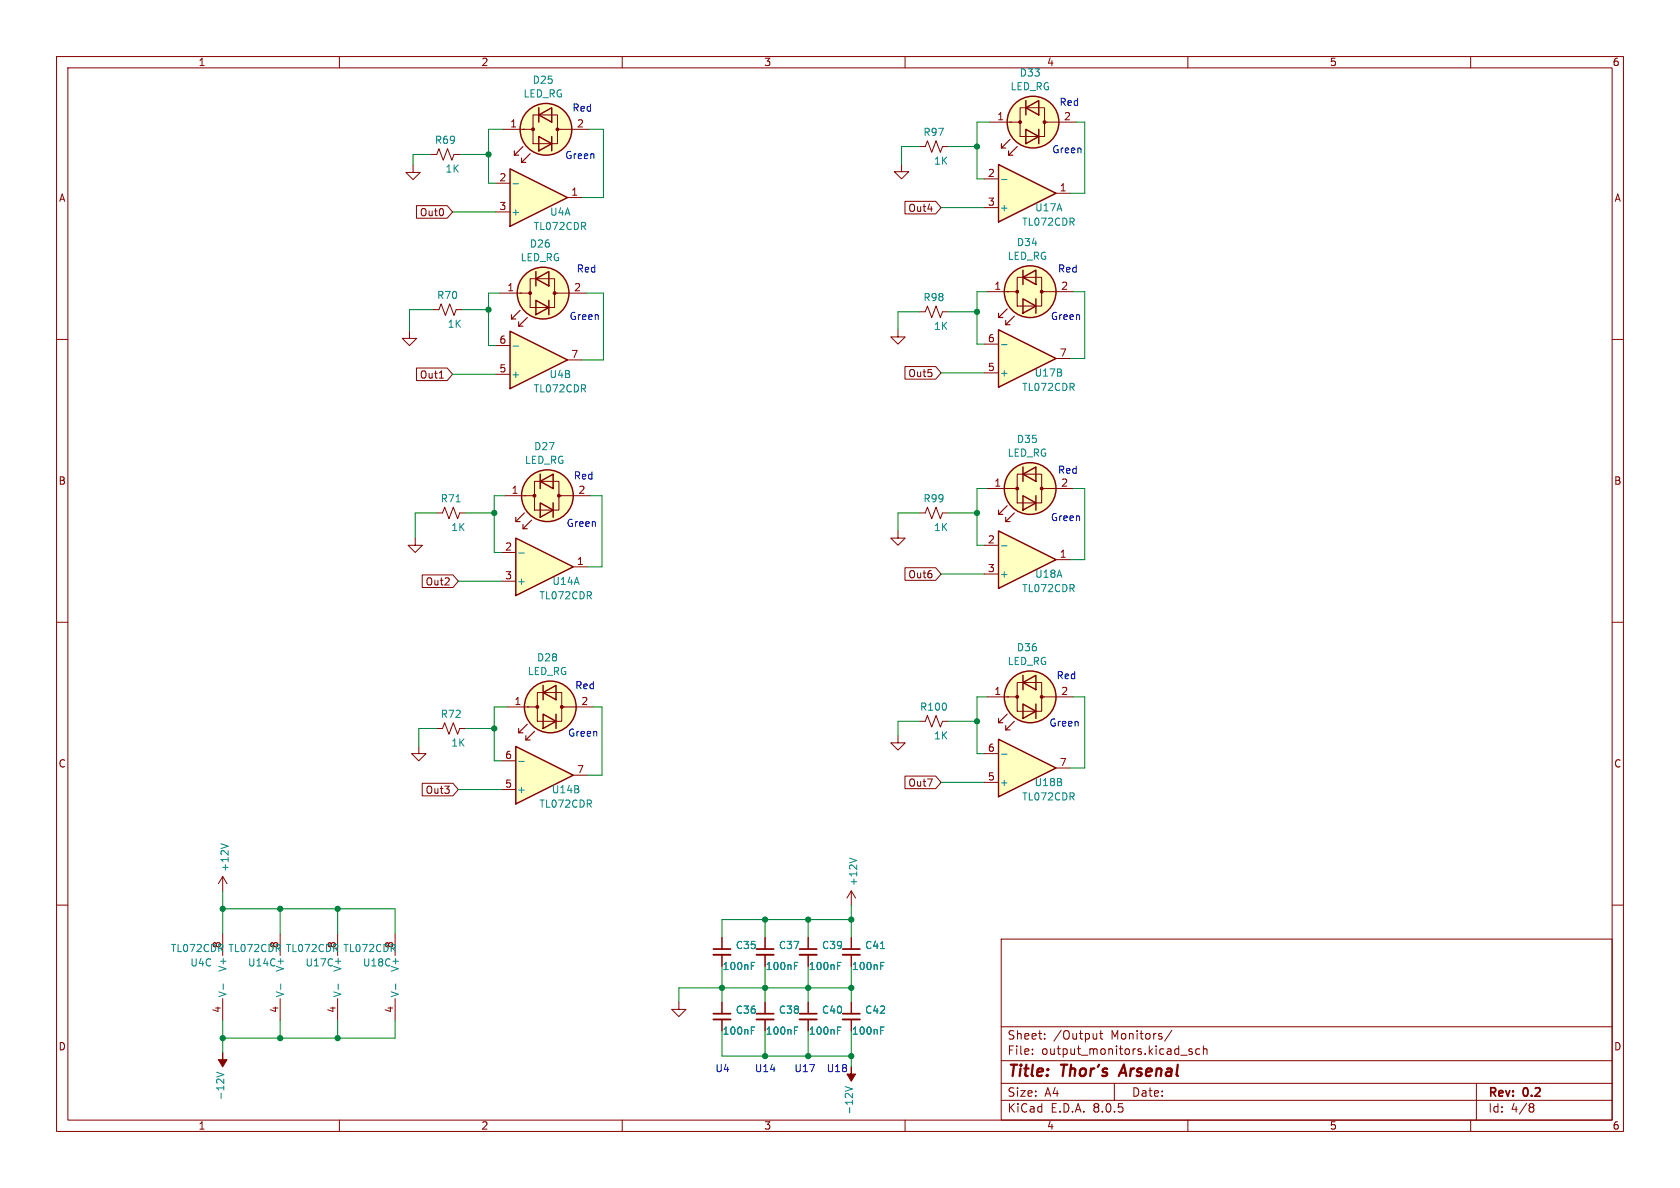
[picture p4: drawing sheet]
<svg xmlns="http://www.w3.org/2000/svg" width="297mm" height="210mm" viewBox="0 0 297 210" stroke-linecap="round" stroke-linejoin="round" font-family="sans-serif">
<g fill="none" stroke="#840000" stroke-width=".18">
<path d="M10 10h277v190h-277zM12 12h273v186h-273zM60 10v2M110 10v2M160 10v2M180.3 19.1h4.4v5h-4.4zM210 10v2M260 10v2M175 21.6h3.8M184.7 21.6h5.5M10 60h2M285 60h2"/>
<path d="M10 110h2M285 110h2M10 160h2M150.5 157.5l-.8 1.3M150.5 157.5v2.5M150.5 157.5l.8 1.3M285 160h2M177 166h108v32h-108zM60 198v2M110 198v2M160 198v2M177 194.5h108"/>
<path d="M177 191.5h108M177 187.5h108M177 181.5h108M182.5 186.3v.1M182.5 185.5v.1M184.7 183.6v.1M184.7 182.8v.1M193.9 182.7v1M193.9 183.6l-.2 .1M194.4 182.7h.6M194.6 182.2v1.3l.4 .2M197 191.5v3"/>
<path d="M207.2 182.1l-1.3 2M208.7 186.5h1.2M210 198v2M210.7 185.5l-.3-.1-.2 .2v.2l.5 .2v.3h-.5M212.1 185.5l-.4-.1-.3 .3v.4l.1 .2h.6M212.7 185.5l.3-.1 .3 .1 .1 .9M212.7 184.9v1.5M260 198v2M261 191.5v6.5M270.6 195.1h.3l.3 .3-.3 .3M270.6 195.7h.3M270.9 195.7l.2 .2 .1 .4-.3 .3h-.3"/>
</g>
<path d="M198.7 188.2l-.9 2" fill="none" stroke="#840000" stroke-width=".4"/>
<circle cx="182.6" cy="21.6" r="4.6" fill="#ffffc2" stroke="#ffffc2" stroke-width=".18"/>
<g fill="#840000" stroke="#840000" stroke-width=".18">
<path d="M178.6 21.6h1.7z"/>
<circle cx="184.7" cy="21.6" r=".25"/>
<circle cx="180.3" cy="21.6" r=".25"/>
</g>
<g fill="none" stroke="#840000" stroke-width=".25">
<path d="M181.4 19.1l2.2-1.3v2.5zM181.4 17.8v2.5M181.4 22.9l2.2 1.2-2.2 1.3zM183.6 22.9v2.5"/>
<circle cx="182.6" cy="21.6" r="4.6"/>
</g>
<path d="M177 25.4v.8M178.3 26.7v.7M178.6 24.6l-1.6 1.6h.8M179.8 25.9l-1.5 1.5h.8" fill="none" stroke="#840000" stroke-width=".2"/>
<path d="M150.2 151.7l1.3 .4" fill="none" stroke="#008484" stroke-width=".18"/>
<path d="M176.5 29.1l10.2 5.1-10.2 5z" fill="#ffffc2"/>
<g fill="none" stroke="#840000" stroke-width=".25">
<path d="M176.5 29.1l10.2 5.1-10.2 5zM95.5 85.1l2.3-1.3v2.6zM95.5 88.9l2.3 1.3-2.3 1.2zM95.5 83.8v2.6M97.8 88.9v2.5"/>
<circle cx="96.8" cy="87.6" r="4.6"/>
</g>
<g fill="none" stroke="#840000" stroke-width=".18">
<path d="M73 29.2v1.3h1.3l-1.3 1.3-1.2-1.3h1.2M76.2 27.3h1l.4-1 .8 2 .7-2 .8 2 .4-1h1M159.4 29.1v1.3h1.3l-1.3 1.2-1.3-1.2h1.3M174 31.6h2.5M174 36.7h2.5M186.7 34.2h2.5M162.6 55.1h1l.4-1 .7 2 .8-2 .7 2 .4-1h1M89.2 87.6h3.8M94.5 85.1h4.3v5.1h-4.3zM98.8 87.6h5.6M120 177.2v1.2h1.3l-1.3 1.3-1.3-1.3h1.3M127.6 177.2v2"/>
<path d="M127.6 180.2v2"/>
</g>
<path d="M177.1 31.7h.9M132.8 182.2h.4M132.8 181.6h.6" fill="none" stroke="#008484" stroke-width=".18"/>
<circle cx="96.8" cy="87.6" r="4.6" fill="#ffffc2" stroke="#ffffc2" stroke-width=".18"/>
<g fill="#840000" stroke="#840000" stroke-width=".18">
<path d="M92.7 87.6h1.8z"/>
<circle cx="98.8" cy="87.6" r=".25"/>
<circle cx="94.5" cy="87.6" r=".25"/>
</g>
<path d="M91.2 91.4v.8M92.5 92.7v.8M92.7 90.7l-1.5 1.5h.7M94 91.9l-1.5 1.6h.7" fill="none" stroke="#840000" stroke-width=".2"/>
<path d="M126.1 180.2h3.1" fill="none" stroke="#840000" stroke-width=".33"/>
<path d="M126.1 179.2h3.1" fill="none" stroke="#840000" stroke-width=".3"/>
<path d="M90.2 58.5l10.1 5.1-10.1 5.1z" fill="#ffffc2"/>
<g fill="none" stroke="#840000" stroke-width=".25">
<path d="M95.2 19.1v2.5M95.2 20.3l2.3-1.2v2.5zM95.2 24.1l2.3 1.3-2.3 1.3zM97.5 24.1v2.6M90.2 58.5l10.1 5.1-10.1 5.1zM180.8 49l2.3-1.2v2.5zM180.8 52.8l2.3 1.3-2.3 1.3zM180.8 47.8v2.5M183.1 52.8v2.6M180.8 83.8l2.3-1.2v2.5zM180.8 87.6l2.3 1.3-2.3 1.3zM180.8 82.6v2.5"/>
<path d="M183.1 87.6v2.6"/>
<circle cx="96.5" cy="22.9" r="4.6"/>
<circle cx="182.1" cy="51.6" r="4.6"/>
<circle cx="182.1" cy="86.4" r="4.6"/>
</g>
<g fill="none" stroke="#840000" stroke-width=".18">
<path d="M88.9 22.9h3.8M94.2 20.3h4.4v5.1h-4.4zM98.6 22.9h5.5M72.4 58.5v1.3h1.3l-1.3 1.3-1.3-1.3h1.3M174.5 51.6h3.8M179.8 49h4.3v5.1h-4.3zM184.1 51.6h5.6M87.6 66.2h2.6M87.6 61.1h2.6M100.3 63.6h2.6M162.6 90.7h1l.4-1 .7 2 .8-2 .7 2 .4-1h1M174.5 86.4h3.8"/>
<path d="M179.8 83.8h4.3v5.1h-4.3zM184.1 86.4h5.6"/>
</g>
<path d="M90.7 61.2h1" fill="none" stroke="#008484" stroke-width=".18"/>
<g fill="#ffffc2" stroke="#ffffc2" stroke-width=".18">
<circle cx="182.1" cy="86.4" r="4.6"/>
<circle cx="96.5" cy="22.9" r="4.6"/>
<circle cx="182.1" cy="51.6" r="4.6"/>
</g>
<g fill="#840000" stroke="#840000" stroke-width=".18">
<path d="M178.1 86.4h1.7z"/>
<path d="M92.5 22.9h1.7z"/>
<path d="M178.1 51.6h1.7z"/>
<circle cx="184.1" cy="86.4" r=".25"/>
<circle cx="179.8" cy="86.4" r=".25"/>
<circle cx="98.6" cy="22.9" r=".25"/>
<circle cx="94.2" cy="22.9" r=".25"/>
<circle cx="184.1" cy="51.6" r=".25"/>
<circle cx="179.8" cy="51.6" r=".25"/>
</g>
<path d="M90.9 26.7v.7M92.2 27.9v.8M92.5 25.9l-1.6 1.5h.8M93.7 27.2l-1.5 1.5h.8M176.5 55.4v.7M177.8 56.6v.8M178.1 54.6l-1.6 1.5h.8M179.3 55.9l-1.5 1.5h.8M176.5 90.2v.7M177.8 91.4v.8M178.1 89.4l-1.6 1.5h.8M179.3 90.7l-1.5 1.5h.8" fill="none" stroke="#840000" stroke-width=".2"/>
<path d="M91.2 95.1l10.1 5.1-10.1 5.1z" fill="#ffffc2"/>
<path d="M91.2 95.1l10.1 5.1-10.1 5.1z" fill="none" stroke="#840000" stroke-width=".25"/>
<path d="M88.6 97.7h2.6M88.6 102.7h2.6M101.3 100.2h2.6" fill="none" stroke="#840000" stroke-width=".18"/>
<path d="M91.7 97.8h1" fill="none" stroke="#008484" stroke-width=".18"/>
<path d="M90.2 29.8l10.1 5.1-10.1 5.1z" fill="#ffffc2"/>
<path d="M90.2 29.8l10.1 5.1-10.1 5.1z" fill="none" stroke="#840000" stroke-width=".25"/>
<path d="M87.6 32.4h2.6M87.6 37.5h2.6M100.3 34.9h2.6" fill="none" stroke="#840000" stroke-width=".18"/>
<path d="M90.7 32.5h1" fill="none" stroke="#008484" stroke-width=".18"/>
<path d="M176.5 58.3l10.2 5.1-10.2 5.1z" fill="#ffffc2"/>
<path d="M176.5 58.3l10.2 5.1-10.2 5.1z" fill="none" stroke="#840000" stroke-width=".25"/>
<path d="M76.6 54.7h1l.4-1 .7 2.1 .8-2.1 .8 2.1 .3-1.1h1.1M158.7 58.3v1.3h1.3l-1.3 1.2-1.2-1.2h1.2M174 65.9h2.5M174 60.8h2.5M186.7 63.4h2.5M158.7 93.9v1.2h1.3l-1.3 1.3-1.2-1.3h1.2M77.2 128.8h1l.4-1 .8 2 .7-2 .8 2 .4-1h1M127.6 165.7v2.1M127.6 168.8v2M135.3 165.7v2.1M135.3 168.8v2" fill="none" stroke="#840000" stroke-width=".18"/>
<path d="M177.1 60.9h.9M132.8 170.7h.4M132.8 170.1h.6M140.4 170.7h.5M140.4 170.1h.7" fill="none" stroke="#008484" stroke-width=".18"/>
<path d="M126.1 168.8h3.1M133.7 168.8h3.1" fill="none" stroke="#840000" stroke-width=".33"/>
<path d="M126.1 167.8h3.1M133.7 167.8h3.1" fill="none" stroke="#840000" stroke-width=".3"/>
<path d="M176.5 130.7l10.2 5.1-10.2 5z" fill="#ffffc2"/>
<g fill="none" stroke="#840000" stroke-width=".25">
<path d="M180.8 119.4v2.5M96 122.4l2.3-1.2v2.5zM96 126.2l2.3 1.3-2.3 1.3zM96 121.2v2.5M98.3 126.2v2.6M176.5 130.7l10.2 5.1-10.2 5zM180.8 120.7l2.3-1.3v2.5zM180.8 124.5l2.3 1.2-2.3 1.3zM183.1 124.5v2.5"/>
<circle cx="97.3" cy="125" r="4.6"/>
<circle cx="182.1" cy="123.2" r="4.6"/>
</g>
<path d="M89.7 125h3.8M95 122.4h4.3v5.1h-4.3zM99.3 125h5.6M158.7 130v1.3h1.3l-1.3 1.3-1.2-1.3h1.2M174 138.3h2.5M174 133.2h2.5M174.5 123.2h3.8M179.8 120.7h4.3v5h-4.3zM184.1 123.2h5.6M186.7 135.8h2.5" fill="none" stroke="#840000" stroke-width=".18"/>
<path d="M177.1 133.3h.9" fill="none" stroke="#008484" stroke-width=".18"/>
<g fill="#ffffc2" stroke="#ffffc2" stroke-width=".18">
<circle cx="182.1" cy="123.2" r="4.6"/>
<circle cx="97.3" cy="125" r="4.6"/>
</g>
<g fill="#840000" stroke="#840000" stroke-width=".18">
<path d="M178.1 123.2h1.7z"/>
<path d="M93.2 125h1.8z"/>
<circle cx="184.1" cy="123.2" r=".25"/>
<circle cx="179.8" cy="123.2" r=".25"/>
<circle cx="99.3" cy="125" r=".25"/>
<circle cx="95" cy="125" r=".25"/>
</g>
<path d="M91.7 128.8v.7M93 130v.8M93.2 128l-1.5 1.5h.8M94.5 129.3l-1.5 1.5h.7M176.5 127v.8M177.8 128.3v.7M178.1 126.2l-1.6 1.6h.8M179.3 127.5l-1.5 1.5h.8" fill="none" stroke="#840000" stroke-width=".2"/>
<path d="M91.2 132l10.1 5-10.1 5.1z" fill="#ffffc2"/>
<path d="M91.2 132l10.1 5-10.1 5.1z" fill="none" stroke="#840000" stroke-width=".25"/>
<path d="M88.6 139.6h2.6M88.6 134.5h2.6M101.3 137h2.6" fill="none" stroke="#840000" stroke-width=".18"/>
<path d="M91.7 134.6h1M149.4 192.1l1.3 .4-1.3 .4" fill="none" stroke="#008484" stroke-width=".18"/>
<path d="M150.5 188.6v1.3h.8l-.8 1.2-.8-1.2h.8z" fill="#840000" stroke="#840000" stroke-width=".18"/>
<path d="M176.5 93.9l10.2 5-10.2 5.1z" fill="#ffffc2"/>
<g fill="none" stroke="#840000" stroke-width=".25">
<path d="M94.7 49.3l2.3-1.3v2.5zM94.7 53.1l2.3 1.3-2.3 1.2zM94.7 48v2.5M97 53.1v2.5M176.5 93.9l10.2 5-10.2 5.1z"/>
<circle cx="96" cy="51.8" r="4.6"/>
</g>
<g fill="none" stroke="#840000" stroke-width=".18">
<path d="M73.6 36.4h5.5l.9 1.1-.9 1.1h-5.5zM160 35.6h5.4l1 1.1-1 1.1h-5.4zM162.6 25.9h1l.4-1 .7 2 .8-2 .7 2 .4-1h1M88.4 51.8h3.8M93.7 49.3h4.3v5.1h-4.3zM98 51.8h5.6M73.6 65.1h5.5l.9 1.1-.9 1.1h-5.5zM77.7 66.8h.7M160 64.8h5.4l1 1.1-1 1.1h-5.4zM73.4 95.1v1.3h1.3l-1.3 1.3-1.3-1.3h1.3M77.2 90.7h1l.4-1 .8 2 .7-2 .8 2 .4-1h1M174 96.4h2.5"/>
<path d="M186.7 98.9h2.5M74.6 101.6h5.5l.9 1.1-.9 1.2h-5.5zM160 100.4h5.4l1 1.1-1 1.1h-5.4zM174 101.5h2.5M74 132v1.2h1.3l-1.3 1.3-1.2-1.3h1.2M74.6 138.5h5.5l.9 1.1-.9 1.1h-5.5zM160 137.2h5.4l1 1.1-1 1.1h-5.4zM162.6 127.5h1l.4-1 .7 2 .8-2 .7 2 .4-1h1M39.4 154.9v2.6M39.4 154.9l-.8 1.3M39.4 154.9l.7 1.3M39.4 165.1v3.8"/>
<path d="M39.4 176.5v3.8M49.5 165.1v3.8M49.5 176.5v3.8M59.7 165.1v3.8M59.7 176.5v3.8M69.8 165.1v3.8M69.8 176.5v3.8M127.6 165.7v2.1M127.6 168.8v2M127.6 177.2v2M135.3 165.7v2.1M135.3 168.8v2"/>
<path d="M135.3 177.2v2M142.9 165.7v2.1M142.9 168.8v2M142.9 177.2v2M150.5 165.7v2.1M150.5 168.8v2M150.5 177.2v2M127.6 180.2v2M135.3 180.2v2M142.9 180.2v2M150.5 180.2v2"/>
</g>
<g fill="none" stroke="#008484" stroke-width=".18">
<path d="M80.6 88.7h.8M177.1 96.5h.9M39.1 149.2l1.2 .4M39.5 173.9v1M49.6 173.9v1M59.8 173.9v1M69.9 173.9v1M132.8 170.7h.4M132.8 170.1h.6M140.4 170.7h.5M140.4 170.1h.7M148.1 170.7h.4"/>
<path d="M148.1 170.1h.6M155.7 167.7h.7M155.7 170.7h.4M155.7 170.1h.6M38.3 189.5l1.3 .5-1.3 .4M132.8 182.2h.4M132.8 181.6h.6M140.4 182.2h.5M140.4 181.6h.7M148.1 182.2h.4M148.1 181.6h.6M155.7 182.2h.4"/>
<path d="M155.7 181.6h.6"/>
</g>
<circle cx="96" cy="51.8" r="4.6" fill="#ffffc2" stroke="#ffffc2" stroke-width=".18"/>
<g fill="#840000" stroke="#840000" stroke-width=".18">
<path d="M91.9 51.8h1.8z"/>
<path d="M39.4 186.1v1.2h.7l-.7 1.3-.8-1.3h.8z"/>
<circle cx="98" cy="51.8" r=".25"/>
<circle cx="93.7" cy="51.8" r=".25"/>
</g>
<path d="M90.4 55.6v.8M91.7 56.9v.8M91.9 54.9l-1.5 1.5h.8M93.2 56.1l-1.5 1.6h.8" fill="none" stroke="#840000" stroke-width=".2"/>
<path d="M141.4 168.8h3M149 168.8h3M133.7 180.2h3.1M141.4 180.2h3M149 180.2h3" fill="none" stroke="#840000" stroke-width=".33"/>
<path d="M133.7 179.2h3.1M141.4 179.2h3M141.4 167.8h3M149 179.2h3M149 167.8h3" fill="none" stroke="#840000" stroke-width=".3"/>
<g fill="none" stroke="#008400" stroke-width=".18">
<path d="M76.2 27.3h-3.2v1.9M80 37.5h7.6M81.3 27.3h5.1M88.9 22.9h-2.5v9.5h1.2M104.1 22.9h2.6v12h-3.8M162.6 25.9h-3.2v3.2M166.4 36.7h7.6M167.6 25.9h5.1M175 21.6h-2.3v10h1.3M190.2 21.6h1.6v12.6h-2.6M76.6 54.7h-4.2v3.8M81.7 54.7h4.7"/>
<path d="M88.4 51.8h-2v9.3h1.2M103.6 51.8h3.1v11.8h-3.8M162.6 55.1h-3.9v3.2M167.6 55.1h5.1M174.5 51.6h-1.8v9.2h1.3M189.7 51.6h2.1v11.8h-2.6M80 66.2h7.6M166.4 65.9h7.6M77.2 90.7h-3.8v4.4M82.3 90.7h5.1M89.2 87.6h-1.8v10.1h1.2M104.4 87.6h2v12.6h-2.5"/>
<path d="M162.6 90.7h-3.9v3.2M167.6 90.7h5.1M174.5 86.4h-1.8v10h1.3M189.7 86.4h2.1v12.5h-2.6M81 102.7h7.6M166.4 101.5h7.6M77.2 128.8h-3.2v3.2M81 139.6h7.6M82.3 128.8h5.1M89.7 125h-2.3v9.5h1.2M104.9 125h1.5v12h-2.5M162.6 127.5h-3.9v2.5"/>
<path d="M166.4 138.3h7.6M167.6 127.5h5.1M174.5 123.2h-1.8v10h1.3M189.7 123.2h2.1v12.6h-2.6M39.4 157.5v7.6M39.4 160.7h30.4v4.4M49.5 160.7v4.4M59.7 160.7v4.4M127.6 170.8v6.4M135.3 162.6v3.1M135.3 170.8v6.4M142.9 162.6v3.1"/>
<path d="M142.9 170.8v6.4M150.5 160v5.7M150.5 170.8v6.4M150.5 174.6h-30.5v2.6M150.5 162.6h-22.9v3.1M39.4 180.3v5.8M49.5 180.3v3.2M59.7 180.3v3.2M69.8 180.3v3.2h-30.4M127.6 182.2v4.5h22.9M135.3 182.2v4.5M142.9 182.2v4.5"/>
<path d="M150.5 182.2v6.4"/>
</g>
<g fill="#008400" stroke="#008400" stroke-width=".18">
<circle cx="150.5" cy="174.6" r=".46"/>
<circle cx="172.7" cy="127.5" r=".46"/>
<circle cx="87.4" cy="90.7" r=".46"/>
<circle cx="127.6" cy="174.6" r=".46"/>
<circle cx="135.3" cy="162.6" r=".46"/>
<circle cx="135.3" cy="174.6" r=".46"/>
<circle cx="150.5" cy="186.7" r=".46"/>
<circle cx="142.9" cy="186.7" r=".46"/>
<circle cx="135.3" cy="186.7" r=".46"/>
<circle cx="142.9" cy="174.6" r=".46"/>
<circle cx="150.5" cy="162.6" r=".46"/>
<circle cx="142.9" cy="162.6" r=".46"/>
<circle cx="86.4" cy="54.7" r=".46"/>
<circle cx="86.4" cy="27.3" r=".46"/>
<circle cx="59.7" cy="160.7" r=".46"/>
<circle cx="49.5" cy="160.7" r=".46"/>
<circle cx="49.5" cy="183.5" r=".46"/>
<circle cx="39.4" cy="183.5" r=".46"/>
<circle cx="87.4" cy="128.8" r=".46"/>
<circle cx="59.7" cy="183.5" r=".46"/>
<circle cx="39.4" cy="160.7" r=".46"/>
<circle cx="172.7" cy="25.9" r=".46"/>
<circle cx="172.7" cy="55.1" r=".46"/>
<circle cx="172.7" cy="90.7" r=".46"/>
</g>
<g font-size="2.8" fill="#840000">
<text x="178" y="190.9">Title:</text>
<text x="187.7" y="190.9">Thor's</text>
<text x="198.9" y="190.9">Arsenal</text>
</g>
<g font-size="2.1" fill="#840000">
<text x="178" y="184">Sheet:</text>
<text x="186.2" y="184">/Output</text>
<text x="196.5" y="184">Monitors/</text>
<text x="178" y="186.7">File:</text>
<text x="184.1" y="186.7">output_monitors.kicad_sch</text>
<text x="178" y="196.9">KiCad</text>
<text x="178" y="194.1">Size:</text>
<text x="184.7" y="194.1">A4</text>
<text x="185.7" y="196.9">E.D.A.</text>
<text x="193.3" y="196.9">8.0.5</text>
<text x="200" y="194.1">Date:</text>
<text x="263" y="194.3">Rev:</text>
<text x="263" y="196.9">Id:</text>
<text x="267.1" y="196.9">4/8</text>
<text x="269.4" y="194.3">0.2</text>
</g>
<g font-size="1.8" fill="#840000">
<text x="35" y="11.9">1</text>
<text x="85" y="11.9">2</text>
<text x="135" y="11.9">3</text>
<text x="185" y="11.9">4</text>
<text x="235" y="11.9">5</text>
<text x="285" y="11.9">6</text>
<text x="90.1" y="22.6">1</text>
<text x="101.9" y="22.6">2</text>
<text x="176.2" y="21.3">1</text>
<text x="188" y="21.3">2</text>
<text x="10.3" y="35.9">A</text>
<text x="88.2" y="32.1">2</text>
<text x="100.9" y="34.7">1</text>
<text x="174.6" y="31.4">2</text>
<text x="187.3" y="33.9">1</text>
<text x="285.3" y="35.9">A</text>
<text x="74.1" y="38.4">Out0</text>
<text x="88.2" y="37.2">3</text>
<text x="160.5" y="37.7">Out4</text>
<text x="174.6" y="36.4">3</text>
<text x="89.6" y="51.6">1</text>
<text x="101.4" y="51.6">2</text>
<text x="175.7" y="51.3">1</text>
<text x="187.5" y="51.3">2</text>
<text x="88.2" y="65.9">5</text>
<text x="88.2" y="60.8">6</text>
<text x="100.9" y="63.4">7</text>
<text x="174.6" y="65.7">5</text>
<text x="174.6" y="60.6">6</text>
<text x="187.3" y="63.1">7</text>
<text x="74.1" y="67.1">Out1</text>
<text x="160.5" y="66.9">Out5</text>
<text x="10.3" y="85.9">B</text>
<text x="90.4" y="87.4">1</text>
<text x="102.2" y="87.4">2</text>
<text x="175.7" y="86.1">1</text>
<text x="187.5" y="86.1">2</text>
<text x="285.3" y="85.9">B</text>
<text x="89.2" y="97.4">2</text>
<text x="101.9" y="99.9">1</text>
<text x="174.6" y="96.1">2</text>
<text x="174.6" y="101.2">3</text>
<text x="187.3" y="98.7">1</text>
<text x="75.1" y="103.7">Out2</text>
<text x="89.2" y="102.5">3</text>
<text x="160.5" y="102.4">Out6</text>
<text x="90.9" y="124.7">1</text>
<text x="102.7" y="124.7">2</text>
<text x="175.7" y="122.9">1</text>
<text x="187.5" y="122.9">2</text>
<text x="10.3" y="135.9">C</text>
<text x="89.2" y="134.2">6</text>
<text x="101.9" y="136.8">7</text>
<text x="174.6" y="133">6</text>
<text x="187.3" y="135.5">7</text>
<text x="285.3" y="135.9">C</text>
<text x="75.1" y="140.5">Out3</text>
<text x="89.2" y="139.3">5</text>
<text x="160.5" y="139.3">Out7</text>
<text x="174.6" y="138">5</text>
<text x="39.1" y="179.1" transform="rotate(-90 39.1 179.1)">4</text>
<text x="49.3" y="179.1" transform="rotate(-90 49.3 179.1)">4</text>
<text x="59.4" y="179.1" transform="rotate(-90 59.4 179.1)">4</text>
<text x="69.6" y="179.1" transform="rotate(-90 69.6 179.1)">4</text>
<text x="10.3" y="185.9">D</text>
<text x="285.3" y="185.9">D</text>
<text x="35" y="199.9">1</text>
<text x="85" y="199.9">2</text>
<text x="135" y="199.9">3</text>
<text x="185" y="199.9">4</text>
<text x="235" y="199.9">5</text>
<text x="285" y="199.9">6</text>
</g>
<g font-size="1.8" fill="#008484">
<text x="92.4" y="17.4">LED_RG</text>
<text x="94.1" y="15">D25</text>
<text x="178.6" y="16.2">LED_RG</text>
<text x="180.2" y="13.7">D33</text>
<text x="76.8" y="25.6">R69</text>
<text x="163.2" y="24.2">R97</text>
<text x="165" y="29.3">1K</text>
<text x="78.7" y="30.7">1K</text>
<text x="90.3" y="38.3">+</text>
<text x="94.2" y="40.9">TL072CDR</text>
<text x="97.1" y="38.3">U4A</text>
<text x="176.7" y="37.6">+</text>
<text x="180.6" y="40.1">TL072CDR</text>
<text x="182.9" y="37.6">U17A</text>
<text x="91.9" y="46.4">LED_RG</text>
<text x="93.6" y="44">D26</text>
<text x="178" y="46.1">LED_RG</text>
<text x="179.7" y="43.7">D34</text>
<text x="77.2" y="53.1">R70</text>
<text x="163.2" y="53.4">R98</text>
<text x="79" y="58.1">1K</text>
<text x="165" y="58.5">1K</text>
<text x="90.3" y="67">+</text>
<text x="94.2" y="69.6">TL072CDR</text>
<text x="97.1" y="67">U4B</text>
<text x="176.7" y="66.8">+</text>
<text x="180.6" y="69.3">TL072CDR</text>
<text x="182.8" y="66.8">U17B</text>
<text x="92.7" y="82.2">LED_RG</text>
<text x="94.3" y="79.8">D27</text>
<text x="178" y="80.9">LED_RG</text>
<text x="179.7" y="78.5">D35</text>
<text x="77.8" y="89">R71</text>
<text x="163.2" y="89">R99</text>
<text x="79.7" y="94.1">1K</text>
<text x="165" y="94.1">1K</text>
<text x="91.3" y="103.6">+</text>
<text x="95.3" y="106.1">TL072CDR</text>
<text x="97.6" y="103.6">U14A</text>
<text x="176.7" y="102.3">+</text>
<text x="180.6" y="104.9">TL072CDR</text>
<text x="182.9" y="102.3">U18A</text>
<text x="93.2" y="119.5">LED_RG</text>
<text x="94.8" y="117.1">D28</text>
<text x="178" y="117.8">LED_RG</text>
<text x="179.7" y="115.3">D36</text>
<text x="162.5" y="125.8">R100</text>
<text x="77.8" y="127.1">R72</text>
<text x="165" y="130.9">1K</text>
<text x="79.7" y="132.2">1K</text>
<text x="91.3" y="140.4">+</text>
<text x="95.3" y="143">TL072CDR</text>
<text x="97.5" y="140.4">U14B</text>
<text x="176.7" y="139.2">+</text>
<text x="180.6" y="141.7">TL072CDR</text>
<text x="182.8" y="139.2">U18B</text>
<text x="40.6" y="154.2" transform="rotate(-90 40.6 154.2)">+12V</text>
<text x="151.7" y="156.8" transform="rotate(-90 151.7 156.8)">+12V</text>
<text x="39.1" y="167.7" transform="rotate(-90 39.1 167.7)">8</text>
<text x="49.3" y="167.7" transform="rotate(-90 49.3 167.7)">8</text>
<text x="59.4" y="167.7" transform="rotate(-90 59.4 167.7)">8</text>
<text x="69.6" y="167.7" transform="rotate(-90 69.6 167.7)">8</text>
<text x="130" y="168">C35</text>
<text x="137.6" y="168">C37</text>
<text x="145.2" y="168">C39</text>
<text x="152.8" y="168">C41</text>
<text x="30.1" y="168.5">TL072CDR</text>
<text x="33.6" y="171">U4C</text>
<text x="40.2" y="171.9" transform="rotate(-90 40.2 171.9)">V+</text>
<text x="40.3" y="168.5">TL072CDR</text>
<text x="43.7" y="171">U14C</text>
<text x="50.4" y="171.9" transform="rotate(-90 50.4 171.9)">V+</text>
<text x="50.4" y="168.5">TL072CDR</text>
<text x="53.9" y="171">U17C</text>
<text x="60.6" y="171.9" transform="rotate(-90 60.6 171.9)">V+</text>
<text x="60.6" y="168.5">TL072CDR</text>
<text x="64.1" y="171">U18C</text>
<text x="70.7" y="171.9" transform="rotate(-90 70.7 171.9)">V+</text>
<text x="127.6" y="171.7">100nF</text>
<text x="135.3" y="171.7">100nF</text>
<text x="142.9" y="171.7">100nF</text>
<text x="150.5" y="171.7">100nF</text>
<text x="40.2" y="176.4" transform="rotate(-90 40.2 176.4)">V-</text>
<text x="50.4" y="176.4" transform="rotate(-90 50.4 176.4)">V-</text>
<text x="60.6" y="176.4" transform="rotate(-90 60.6 176.4)">V-</text>
<text x="70.7" y="176.4" transform="rotate(-90 70.7 176.4)">V-</text>
<text x="130" y="179.4">C36</text>
<text x="137.6" y="179.4">C38</text>
<text x="145.2" y="179.4">C40</text>
<text x="152.8" y="179.4">C42</text>
<text x="127.6" y="183.1">100nF</text>
<text x="135.3" y="183.1">100nF</text>
<text x="142.9" y="183.1">100nF</text>
<text x="150.5" y="183.1">100nF</text>
<text x="39.9" y="194.6" transform="rotate(-90 39.9 194.6)">-12V</text>
<text x="151" y="197.1" transform="rotate(-90 151 197.1)">-12V</text>
</g>
<g font-size="1.8" fill="#0000c2">
<text x="101.1" y="19.8">Red</text>
<text x="187.2" y="18.8">Red</text>
<text x="99.8" y="28.2">Green</text>
<text x="185.9" y="27.2">Green</text>
<text x="101.9" y="48.3">Red</text>
<text x="186.9" y="48.3">Red</text>
<text x="100.6" y="56.6">Green</text>
<text x="185.7" y="56.6">Green</text>
<text x="186.9" y="83.8">Red</text>
<text x="101.3" y="84.8">Red</text>
<text x="100.1" y="93.2">Green</text>
<text x="185.7" y="92.2">Green</text>
<text x="101.6" y="121.9">Red</text>
<text x="186.7" y="120.1">Red</text>
<text x="100.3" y="130.3">Green</text>
<text x="185.4" y="128.5">Green</text>
<text x="126.4" y="189.6">U4</text>
<text x="133.3" y="189.6">U14</text>
<text x="140.3" y="189.6">U17</text>
<text x="146" y="189.6">U18</text>
</g>
</svg>
